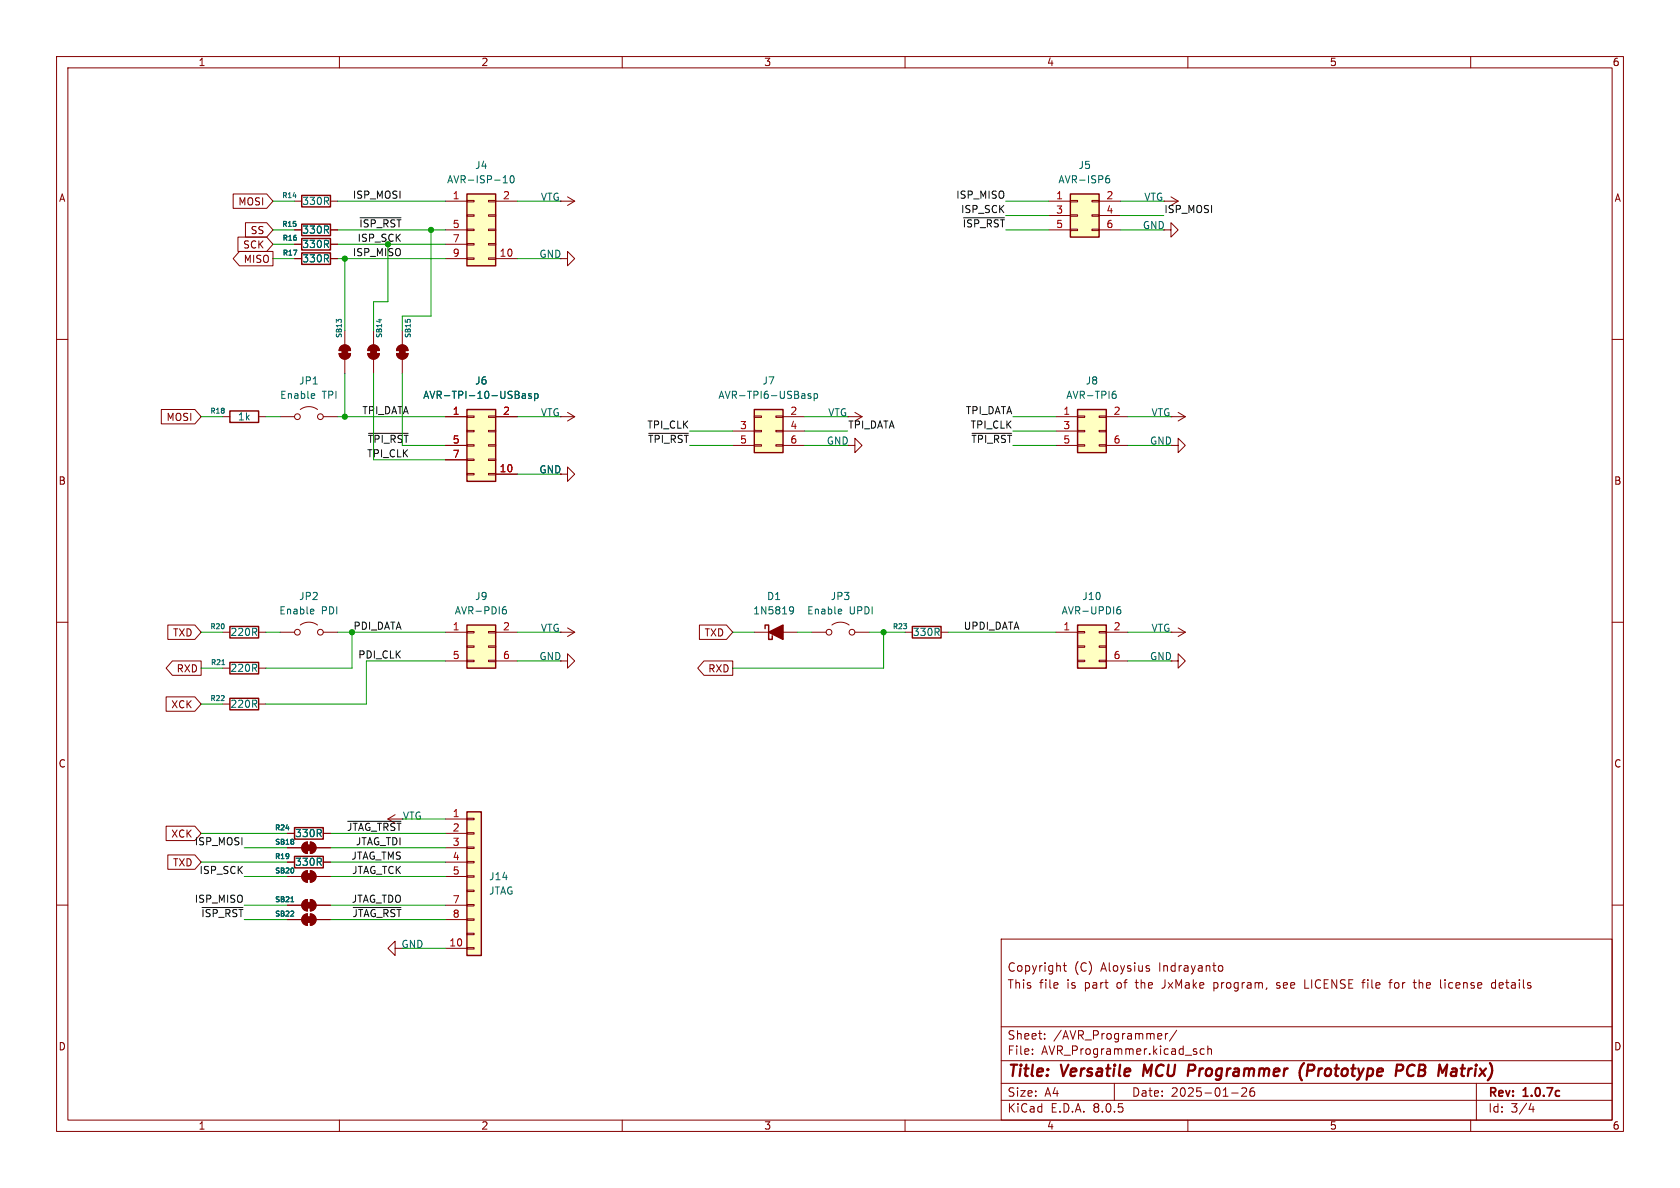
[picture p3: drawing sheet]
<svg xmlns="http://www.w3.org/2000/svg" width="297mm" height="210mm" viewBox="0 0 297 210" stroke-linecap="round" stroke-linejoin="round" font-family="sans-serif">
<g fill="none" stroke="#840000" stroke-width=".18">
<path d="M10 10h277v190h-277zM12 12h273v186h-273zM60 10v2M110 10v2M160 10v2M210 10v2M260 10v2M10 60h2M52.1 40.6h1.2M58.4 40.6h1.3M285 60h2M10 110h2"/>
<path d="M49.5 111.8h2.6M53.1 110.5a2.54 2.54 0 0 1 3 0M57.1 111.8h2.6M285 110h2M10 160h2M285 160h2M177 166h108v32h-108zM188 170.7h.5M188.2 170.2v1.3l.3 .2M203 171.2l.2 .2-.2 .3M203 170.7l.2 .1M214.6 173.7v1.5"/>
<path d="M214.6 174.6l.1 .1M214.7 173.7l-.1 .1M215.5 170.8l.4-.1 .3 .3v.4l-.2 .2h-.5M225.7 174.6l.4 .1M225.9 173.7l-.2 .2 .2 .3M230.7 173.2v1.5h.7M240.7 173.7h.6M241.3 173.2l-.3 .1M245.5 173.7h.6M246.1 173.2l-.4 .2v1.3M249.8 173.7h.6M250.1 174.6l.3 .1"/>
<path d="M255.5 173.2v.1M255.5 173.7v1M264.4 173.8l-.4-.1-.3 .3v.4l.1 .2h.6M264.4 173.2v1.5M60 198v2M110 198v2M160 198v2M177 194.5h108M177 191.5h108M177 187.5h108M177 181.5h108M182.5 186.3v.1"/>
<path d="M182.5 185.5v.1M184.7 183.6v.1M184.7 182.8v.1M197 191.5v3M205.2 182.7l.2 .4-.7 .1M205.3 183.6l-.1 .1M206 182.7v1M206.5 182.7l-.3 .1-.2 .2M208 182.1l-1.3 2M210 198v2M212.9 185.5l-.4-.1-.3 .3v.4l.1 .2h.6M213.5 185.5l.2-.1 .4 .1 .1 .9"/>
<path d="M213.5 184.9v1.5M217.7 193.2h1.2M220.3 192.4v.5l-.8 .9h.9M221.2 192.4a1.17 1.17 0 0 0-.1 1.3h.6l.1-.5-.3-.3h-.3l-.2 .3M260 198v2M261 191.5v6.5M270.7 195l-.4 1.1h.9M271 195.6v1"/>
<circle cx="52.6" cy="111.8" r=".51"/>
<circle cx="56.6" cy="111.8" r=".51"/>
</g>
<path d="M202.3 188.2l-.2 2M210.2 188.2h.8M211.1 189.2l-1 .1M230.5 187.9a2.35 2.35 0 0 0-.3 3.1M231.1 189.3h.8M232 188.2h-.7l-.3 2M247 188.2l.9 .1a.58 .58 0 0 1-.3 1h-.8M249.3 188.3a1.11 1.11 0 0 0 0 1.9M256.9 188.9l.6 .1-.1 1.2M257.4 190.1l-.7 .1M257.5 189.4h-.7" fill="none" stroke="#840000" stroke-width=".4"/>
<path d="M53.3 39.6h5.1v2.1h-5.1z" fill="none" stroke="#840000" stroke-width=".25"/>
<path d="M55.3 107.7l.2 .3-.6 .1M55.4 108.5h-.1" fill="none" stroke="#006464" stroke-width=".18"/>
<path d="M82.5 110.5h5.1v7.6h-5.1z" fill="#ffffc2"/>
<g fill="none" stroke="#840000" stroke-width=".18">
<path d="M39.4 73.7h1.2M45.7 73.7h1.3M49.5 73.7h2.6M53.1 72.4a2.54 2.54 0 0 1 3 0M57.1 73.7h2.6M78.7 111.8h3.8M78.7 116.8h3.8M82.5 116.7h1.3v.3h-1.3zM82.5 114.2h1.3v.2h-1.3zM82.5 111.6h1.3v.3h-1.3zM86.4 116.7h1.2v.3h-1.2zM86.4 114.2h1.2v.2h-1.2z"/>
<path d="M86.4 111.6h1.2v.3h-1.2zM87.6 111.8h3.8M87.6 116.8h3.8M68.6 144.8l1.2 .7M68.6 144.8h2.5M69.8 144l-1.2 .8"/>
<circle cx="52.6" cy="73.7" r=".51"/>
<circle cx="56.6" cy="73.7" r=".51"/>
</g>
<path d="M40.6 72.6h5.1v2.1h-5.1zM82.5 110.5h5.1v7.6h-5.1z" fill="none" stroke="#840000" stroke-width=".25"/>
<path d="M55.5 69.6l.1 .3-.6 .1M55.6 70.4h-.1M88.9 107.8l.4-.1 .2 .3-.1 .5h-.5M89.4 107.3l-.4 .1" fill="none" stroke="#006464" stroke-width=".18"/>
<path d="M82.5 143.5h2.6v25.4h-2.6z" fill="#ffffc2"/>
<g fill="none" stroke="#840000" stroke-width=".18">
<path d="M99.1 73.7h2.5M100.3 72.9l1.3 .8M101.6 73.7l-1.3 .7M39.4 111.8h1.2M39.4 118.1h1.2M45.7 111.8h1.3M45.7 118.1h1.3M99.1 111.8h2.5M100.3 111l1.3 .8M101.6 111.8l-1.3 .7M78.7 144.8h3.8M78.7 147.3h3.8"/>
<path d="M78.7 149.9h3.8M78.7 152.4h3.8M78.7 154.9h3.8M82.5 159.9h1.3v.2h-1.3zM82.5 157.4h1.3v.2h-1.3zM82.5 154.8h1.3v.3h-1.3zM82.5 152.3h1.3v.2h-1.3zM82.5 149.7h1.3v.3h-1.3zM82.5 147.2h1.3v.2h-1.3zM82.5 144.7h1.3v.2h-1.3zM69.8 167.6v-1.2l-1.2 1.2 1.2 1.3v-1.3h1.3M78.7 167.6h3.8"/>
<path d="M78.7 160h3.8M78.7 162.6h3.8M82.5 167.5h1.3v.3h-1.3zM82.5 165h1.3v.2h-1.3zM82.5 162.4h1.3v.3h-1.3z"/>
</g>
<path d="M40.6 110.7h5.1v2.1h-5.1zM40.6 117.1h5.1v2h-5.1zM82.5 143.5h2.6v25.4h-2.6z" fill="none" stroke="#840000" stroke-width=".25"/>
<path d="M39.2 117.5h.5" fill="none" stroke="#006464" stroke-width=".18"/>
<path d="M82.5 72.4h5.1v12.7h-5.1z" fill="#ffffc2"/>
<g fill="none" stroke="#840000" stroke-width=".18">
<path d="M52.1 35.6h1.2M58.4 35.6h1.3M52.1 45.7h1.2M52.1 43.2h1.2M58.4 45.7h1.3M58.4 43.2h1.3M78.7 73.7h3.8M78.7 78.7h3.8M82.5 78.6h1.3v.3h-1.3zM82.5 76.1h1.3v.2h-1.3zM82.5 73.5h1.3v.3h-1.3zM86.4 78.6h1.2v.3h-1.2z"/>
<path d="M86.4 76.1h1.2v.2h-1.2zM86.4 73.5h1.2v.3h-1.2zM87.6 73.7h3.8M78.7 81.3h3.8M82.5 83.7h1.3v.2h-1.3zM82.5 81.2h1.3v.2h-1.3zM86.4 83.7h1.2v.2h-1.2zM86.4 81.2h1.2v.2h-1.2zM87.6 83.8h3.8M99.1 83.8h1.2v-1.2l1.3 1.2-1.3 1.3v-1.3M99.1 116.8h1.2v-1.2l1.3 1.2-1.3 1.3v-1.3"/>
</g>
<path d="M53.3 34.5h5.1v2.1h-5.1zM53.3 44.7h5.1v2h-5.1zM53.3 42.2h5.1v2h-5.1zM82.5 72.4h5.1v12.7h-5.1z" fill="none" stroke="#840000" stroke-width=".25"/>
<path d="M92.3 69.6h.5l.1 .8M92.9 69.9h-.4l-.2 .2 .2 .3h.4M93.9 69.6h-.3l-.2 .2 .1 .1 .4 .2v.3h-.5M94.5 69.6h.4l.2 .2-.1 .6h-.5M94.5 69.6v1.3" fill="none" stroke="#006464" stroke-width=".18"/>
<path d="M82.5 34.3h5.1v12.7h-5.1z" fill="#ffffc2"/>
<g fill="none" stroke="#840000" stroke-width=".18">
<path d="M78.7 35.6h3.8M82.5 38h1.3v.2h-1.3zM82.5 35.4h1.3v.3h-1.3zM86.4 38h1.2v.2h-1.2zM86.4 35.4h1.2v.3h-1.2zM87.6 35.6h3.8M99.1 35.6h2.5M100.3 34.8l1.3 .8M101.6 35.6l-1.3 .7M78.7 45.7h3.8M78.7 40.6h3.8M78.7 43.2h3.8"/>
<path d="M82.5 45.6h1.3v.2h-1.3zM82.5 43.1h1.3v.2h-1.3zM82.5 40.5h1.3v.3h-1.3zM86.4 40.5h1.2v.3h-1.2zM86.4 45.6h1.2v.2h-1.2zM86.4 43.1h1.2v.2h-1.2zM87.6 45.7h3.8M99.1 45.7h1.2v-1.2l1.3 1.2-1.3 1.3v-1.3M149.9 78.7h1.2v-1.2l1.3 1.2-1.3 1.3v-1.3M149.9 73.7h2.5M151.1 72.9l1.3 .8M152.4 73.7l-1.3 .7"/>
<path d="M207 78.7h1.3v-1.2l1.2 1.2-1.2 1.3v-1.3M160 111.8h1.3M166.4 111.8h1.2"/>
</g>
<path d="M82.5 34.3h5.1v12.7h-5.1zM161.3 110.7h5.1v2.1h-5.1z" fill="none" stroke="#840000" stroke-width=".25"/>
<path d="M89 32.3h.7M89.1 31.4l.2-.3v1.2M90.3 31.2l.2-.1a.68 .68 0 0 1 .4 .6 .68 .68 0 0 1-.4 .6l-.2-.1-.1-.4z" fill="none" stroke="#006464" stroke-width=".18"/>
<path d="M190.5 110.5h5.1v7.6h-5.1z" fill="#ffffc2"/>
<path d="M186.7 111.8h3.8M190.5 116.7h1.3v.3h-1.3zM190.5 114.2h1.3v.2h-1.3zM190.5 111.6h1.3v.3h-1.3zM194.3 116.7h1.3v.3h-1.3zM194.3 114.2h1.3v.2h-1.3zM194.3 111.6h1.3v.3h-1.3zM195.6 111.8h3.8M195.6 116.8h3.8M207 111.8h2.5M208.3 111l1.2 .8M209.5 111.8l-1.2 .7" fill="none" stroke="#840000" stroke-width=".18"/>
<path d="M190.5 110.5h5.1v7.6h-5.1z" fill="none" stroke="#840000" stroke-width=".25"/>
<path d="M197.5 107.8l.4-.1 .3 .3-.2 .5h-.5M198 107.3h-.3l-.2 .3" fill="none" stroke="#006464" stroke-width=".18"/>
<path d="M190.5 72.4h5.1v7.6h-5.1z" fill="#ffffc2"/>
<path d="M186.7 73.7h3.8M186.7 76.2h3.8M186.7 78.7h3.8M190.5 78.6h1.3v.3h-1.3zM190.5 76.1h1.3v.2h-1.3zM190.5 73.5h1.3v.3h-1.3zM194.3 76.1h1.3v.2h-1.3zM194.3 78.6h1.3v.3h-1.3zM194.3 73.5h1.3v.3h-1.3zM195.6 73.7h3.8M195.6 78.7h3.8M207 116.8h1.3v-1.2l1.2 1.2-1.2 1.3v-1.3" fill="none" stroke="#840000" stroke-width=".18"/>
<path d="M190.5 72.4h5.1v7.6h-5.1z" fill="none" stroke="#840000" stroke-width=".25"/>
<path d="M196.8 69.6l.4 .1 .1 .2v.4l-.5 .1M197.2 69.2h-.4" fill="none" stroke="#006464" stroke-width=".18"/>
<path d="M133.3 72.4h5.1v7.6h-5.1z" fill="#ffffc2"/>
<g fill="none" stroke="#840000" stroke-width=".18">
<path d="M61 58.4v2.6M59.9 62.5h2.1a1.02 1.02 0 0 1-1 1 1.02 1.02 0 0 1-1.1-1zM60.2 61.3a1.02 1.02 0 0 1 1.1-.3 1.02 1.02 0 0 1 .7 1h-2.1zM61 63.5v2.5M129.5 76.2h3.8M129.5 78.7h3.8M133.3 78.6h1.3v.3h-1.3zM133.3 76.1h1.3v.2h-1.3zM133.3 73.5h1.3v.3h-1.3zM137.2 78.6h1.2v.3h-1.2zM137.2 76.1h1.2v.2h-1.2zM137.2 73.5h1.2v.3h-1.2z"/>
<path d="M138.4 73.7h3.8M138.4 76.2h3.8M138.4 78.7h3.8M207 73.7h2.5M208.3 72.9l1.2 .8M209.5 73.7l-1.2 .7M133.3 111.8h7.7M143.5 111.8h2.5M147.1 110.5a2.54 2.54 0 0 1 3 0M151.1 111.8h2.6M50.8 147.3h1.3M50.8 149.9h2.5"/>
<path d="M50.8 154.9h2.5M50.8 152.4h1.3M53.6 149.1l.8-.3v2.1a1.02 1.02 0 0 1-1-.7 1.02 1.02 0 0 1 .2-1.1zM53.6 154.2l.8-.3v2.1a1.02 1.02 0 0 1-1-.7 1.02 1.02 0 0 1 .2-1.1zM54.9 148.8a1.02 1.02 0 0 1 1 1.1 1.02 1.02 0 0 1-1 1zM54.9 153.9a1.02 1.02 0 0 1 1 1 1.02 1.02 0 0 1-1 1.1zM55.9 149.9h2.5M55.9 154.9h2.5M57.1 147.3h1.3M57.1 152.4h1.3"/>
<circle cx="146.6" cy="111.8" r=".51"/>
<circle cx="150.6" cy="111.8" r=".51"/>
</g>
<path d="M133.3 72.4h5.1v7.6h-5.1zM135.3 111.1v-.6h.6v2.5h.6v-.6M52.1 146.3h5v2h-5zM52.1 151.4h5v2h-5z" fill="none" stroke="#840000" stroke-width=".25"/>
<path d="M143.3 69.6h-.3l-.2 .2 .1 .1 .4 .2v.3h-.5M143.9 69.6h.4l.2 .2-.1 .6h-.5M143.9 69.6v1.3M139.7 107.3h.3l.2 .1a.84 .84 0 0 1-.3 1.1h-.2M140.3 107.8l-.3 .2h-.3M148.6 107.7l.2 .3-.6 .1M148.7 108.5h-.1" fill="none" stroke="#006464" stroke-width=".18"/>
<path d="M135.9 111.8l2.5-1.3v2.5z" fill="#840000" stroke="#840000" stroke-width=".25"/>
<g fill="#840000" stroke="#840000" stroke-width=".18">
<path d="M60.5 61.7h1v1h-1z"/>
<path d="M60.2 61.3a1.02 1.02 0 0 1 1.1-.3 1.02 1.02 0 0 1 .7 1h-2.1z"/>
<path d="M59.9 62.5h2.1a1.02 1.02 0 0 1-1 1 1.02 1.02 0 0 1-1.1-1z"/>
<path d="M54.1 149.4h1v1h-1z"/>
<path d="M53.6 149.1l.8-.3v2.1a1.02 1.02 0 0 1-1-.7 1.02 1.02 0 0 1 .2-1.1z"/>
<path d="M54.9 148.8a1.02 1.02 0 0 1 1 1.1 1.02 1.02 0 0 1-1 1z"/>
<path d="M54.1 154.4h1v1h-1z"/>
<path d="M53.6 154.2l.8-.3v2.1a1.02 1.02 0 0 1-1-.7 1.02 1.02 0 0 1 .2-1.1z"/>
<path d="M54.9 153.9a1.02 1.02 0 0 1 1 1 1.02 1.02 0 0 1-1 1.1z"/>
</g>
<path d="M189.2 34.3h5.1v7.6h-5.1z" fill="#ffffc2"/>
<g fill="none" stroke="#840000" stroke-width=".18">
<path d="M41.2 34.3h5.9l1.2 1.3-1.2 1.2h-5.9zM43.4 39.4h3.7l1.2 1.2-1.2 1.3h-3.7zM185.4 35.6h3.8M185.4 38.1h3.8M189.2 38h1.3v.2h-1.3zM189.2 35.4h1.3v.3h-1.3zM193 38h1.3v.2h-1.3zM193 35.4h1.3v.3h-1.3zM194.3 35.6h3.8M194.3 38.1h3.8M205.7 35.6h2.6M207 34.8l1.3 .8"/>
<path d="M208.3 35.6l-1.3 .7M42.1 41.9h5l1.2 1.3-1.2 1.3h-5zM42.3 44.4h6v2.6h-6l-1.1-1.3zM52.1 40.6h1.2M52.1 45.7h1.2M52.1 43.2h1.2M58.4 40.6h1.3M58.4 45.7h1.3M58.4 43.2h1.3M66 58.4v2.6M71.1 58.4v2.6M185.4 40.6h3.8"/>
<path d="M189.2 40.5h1.3v.3h-1.3zM193 40.5h1.3v.3h-1.3zM194.3 40.6h3.8M205.7 40.6h1.3v-1.2l1.3 1.2-1.3 1.3v-1.3M28.5 72.4h5.9l1.2 1.3-1.2 1.2h-5.9zM65 62.5h2.1a1.02 1.02 0 0 1-1.1 1 1.02 1.02 0 0 1-1-1zM65.3 61.3a1.02 1.02 0 0 1 1.1-.3 1.02 1.02 0 0 1 .7 1h-2.1zM66 63.5v2.5M70.1 62.5h2a1.02 1.02 0 0 1-1 1 1.02 1.02 0 0 1-1-1zM70.4 61.3a1.02 1.02 0 0 1 1.1-.3 1.02 1.02 0 0 1 .6 1h-2zM71.1 63.5v2.5M78.7 73.7h3.8"/>
<path d="M78.7 78.7h3.8M87.6 73.7h3.8M78.7 81.3h3.8M87.6 83.8h3.8M29.7 110.5h4.7l1.2 1.3-1.2 1.2h-4.7zM30.5 116.8h5.1v2.6h-5.1l-1.1-1.3zM123.6 110.5h4.8l1.1 1.3-1.1 1.2h-4.8zM124.5 116.8h5v2.6h-5l-1.2-1.3zM29.4 123.2h5l1.2 1.3-1.2 1.2h-5zM39.4 124.5h1.2M45.7 124.5h1.3M29.4 146h5l1.2 1.3-1.2 1.3h-5z"/>
<path d="M29.7 151.1h4.7l1.2 1.3-1.2 1.3h-4.7zM50.8 154.9h2.5M50.8 149.9h2.5M50.8 147.3h1.3M50.8 152.4h1.3M53.6 159.3l.8-.3v2a1.02 1.02 0 0 1-1-.6 1.02 1.02 0 0 1 .2-1.1zM54.9 159a1.02 1.02 0 0 1 1 1 1.02 1.02 0 0 1-1 1zM55.9 154.9h2.5M55.9 149.9h2.5M57.1 147.3h1.3M57.1 152.4h1.3M50.8 160h2.5"/>
<path d="M50.8 162.6h2.5M53.6 161.8l.8-.3v2.1a1.02 1.02 0 0 1-1-.7 1.02 1.02 0 0 1 .2-1.1zM54.9 161.5a1.02 1.02 0 0 1 1 1.1 1.02 1.02 0 0 1-1 1zM55.9 160h2.5M55.9 162.6h2.5"/>
</g>
<path d="M189.2 34.3h5.1v7.6h-5.1zM40.6 123.4h5.1v2.1h-5.1z" fill="none" stroke="#840000" stroke-width=".25"/>
<path d="M195.6 31.6l.3-.1 .3 .3-.1 .5h-.5M196.1 31.1h-.4l-.2 .3M67.2 56.4v.6M92.3 69.6h.5l.1 .8M92.9 69.9h-.4l-.2 .2 .2 .3h.4M93.9 69.6h-.3l-.2 .2 .1 .1 .4 .2v.3h-.5M94.5 69.6h.4l.2 .2-.1 .6h-.5M94.5 69.6v1.3M51.4 159.4h.5" fill="none" stroke="#006464" stroke-width=".18"/>
<g fill="#840000" stroke="#840000" stroke-width=".18">
<path d="M65.5 61.7h1v1h-1z"/>
<path d="M65.3 61.3a1.02 1.02 0 0 1 1.1-.3 1.02 1.02 0 0 1 .7 1h-2.1z"/>
<path d="M65 62.5h2.1a1.02 1.02 0 0 1-1.1 1 1.02 1.02 0 0 1-1-1z"/>
<path d="M70.6 61.7h1v1h-1z"/>
<path d="M70.4 61.3a1.02 1.02 0 0 1 1.1-.3 1.02 1.02 0 0 1 .6 1h-2z"/>
<path d="M70.1 62.5h2a1.02 1.02 0 0 1-1 1 1.02 1.02 0 0 1-1-1z"/>
<path d="M54.1 159.5h1v1h-1z"/>
<path d="M53.6 159.3l.8-.3v2a1.02 1.02 0 0 1-1-.6 1.02 1.02 0 0 1 .2-1.1z"/>
<path d="M54.9 159a1.02 1.02 0 0 1 1 1 1.02 1.02 0 0 1-1 1z"/>
<path d="M54.1 162.1h1v1h-1z"/>
<path d="M53.6 161.8l.8-.3v2.1a1.02 1.02 0 0 1-1-.7 1.02 1.02 0 0 1 .2-1.1z"/>
<path d="M54.9 161.5a1.02 1.02 0 0 1 1 1.1 1.02 1.02 0 0 1-1 1z"/>
</g>
<path d="M63.6 38.5h7.3M170.3 38.5h7.3M65.2 76.6h7M114.7 76.6h7M171.8 76.6h7M61.5 145.2h9.4M35.7 160.4h7.3M62.4 160.4h8.5" fill="none" stroke="#0f0f0f" stroke-width=".18"/>
<g fill="none" stroke="#009600" stroke-width=".18">
<path d="M48.3 35.6h3.8M59.7 35.6h19M91.4 35.6h7.7M177.8 38.1h7.6M177.8 35.6h7.6M198.1 38.1h7.6M198.1 35.6h7.6M48.3 40.6h3.8M48.3 45.7h3.8M48.3 43.2h3.8M59.7 40.6h19M59.7 45.7h19"/>
<path d="M59.7 43.2h19M61 45.7v12.7M68.6 43.2v10.1h-2.6v5.1M76.2 40.6v15.3h-5.1v2.5M91.4 45.7h7.7M177.8 40.6h7.6M198.1 40.6h7.6M35.6 73.7h3.8M47 73.7h2.5M59.7 73.7h19M61 66v7.7M66 66v15.3h12.7"/>
<path d="M71.1 66v12.7h7.6M91.4 73.7h7.7M121.9 76.2h7.6M121.9 78.7h7.6M142.2 73.7h7.7M142.2 76.2h7.7M142.2 78.7h7.7M179.1 73.7h7.6M179.1 76.2h7.6M179.1 78.7h7.6M199.4 73.7h7.6M199.4 78.7h7.6"/>
<path d="M91.4 83.8h7.7M35.6 111.8h3.8M35.6 118.1h3.8M47 111.8h2.5M59.7 111.8h19M62.2 111.8v6.3h-15.2M78.7 116.8h-13.9v7.7h-17.8M91.4 111.8h7.7M91.4 116.8h7.7M129.5 111.8h3.8M141 111.8h2.5M153.7 111.8h6.3"/>
<path d="M156.2 111.8v6.3h-26.7M167.6 111.8h19.1M199.4 111.8h7.6M199.4 116.8h7.6M35.6 124.5h3.8M35.6 152.4h15.2M35.6 147.3h15.2M43.2 154.9h7.6M43.2 149.9h7.6M58.4 154.9h20.3M58.4 149.9h20.3M58.4 152.4h20.3"/>
<path d="M58.4 147.3h20.3M71.1 144.8h7.6M43.2 160h7.6M43.2 162.6h7.6M58.4 160h20.3M58.4 162.6h20.3M71.1 167.6h7.6"/>
</g>
<g fill="#009600" stroke="#009600" stroke-width=".18">
<circle cx="62.2" cy="111.8" r=".46"/>
<circle cx="61" cy="73.7" r=".46"/>
<circle cx="76.2" cy="40.6" r=".46"/>
<circle cx="61" cy="45.7" r=".46"/>
<circle cx="156.2" cy="111.8" r=".46"/>
</g>
<g font-size="2.8" fill="#840000">
<text x="178" y="190.9">Title:</text>
<text x="187.7" y="190.9">Versatile</text>
<text x="202.9" y="190.9">MCU</text>
<text x="211.6" y="190.9">Programmer</text>
<text x="232.2" y="190.9">(Prototype</text>
<text x="250" y="190.9">PCB</text>
<text x="258.3" y="190.9">Matrix)</text>
</g>
<g font-size="2.1" fill="#840000">
<text x="178" y="172">Copyright</text>
<text x="189.9" y="172">(C)</text>
<text x="194.7" y="172">Aloysius</text>
<text x="205" y="172">Indrayanto</text>
<text x="178" y="175">This</text>
<text x="183.7" y="175">file</text>
<text x="188.7" y="175">is</text>
<text x="191.9" y="175">part</text>
<text x="197.7" y="175">of</text>
<text x="201.2" y="175">the</text>
<text x="206" y="175">JxMake</text>
<text x="215.2" y="175">program,</text>
<text x="226.5" y="175">see</text>
<text x="231.6" y="175">LICENSE</text>
<text x="242.1" y="175">file</text>
<text x="247" y="175">for</text>
<text x="251.5" y="175">the</text>
<text x="256.3" y="175">license</text>
<text x="265.5" y="175">details</text>
<text x="178" y="184">Sheet:</text>
<text x="186.2" y="184">/AVR_Programmer/</text>
<text x="178" y="186.7">File:</text>
<text x="184.1" y="186.7">AVR_Programmer.kicad_sch</text>
<text x="178" y="196.9">KiCad</text>
<text x="178" y="194.1">Size:</text>
<text x="184.7" y="194.1">A4</text>
<text x="185.7" y="196.9">E.D.A.</text>
<text x="193.3" y="196.9">8.0.5</text>
<text x="200" y="194.1">Date:</text>
<text x="207" y="194.1">2025-01-26</text>
<text x="263" y="194.3">Rev:</text>
<text x="263" y="196.9">Id:</text>
<text x="267.1" y="196.9">3/4</text>
<text x="269.4" y="194.3">1.0.7c</text>
</g>
<g font-size="1.8" fill="#840000">
<text x="35" y="11.9">1</text>
<text x="85" y="11.9">2</text>
<text x="135" y="11.9">3</text>
<text x="185" y="11.9">4</text>
<text x="235" y="11.9">5</text>
<text x="285" y="11.9">6</text>
<text x="10.3" y="35.9">A</text>
<text x="285.3" y="35.9">A</text>
<text x="42" y="36.5">MOSI</text>
<text x="44.2" y="41.6">SS</text>
<text x="42.9" y="44.1">SCK</text>
<text x="43" y="46.7">MISO</text>
<text x="29.3" y="74.6">MOSI</text>
<text x="95.3" y="83.9">GND</text>
<text x="10.3" y="85.9">B</text>
<text x="285.3" y="85.9">B</text>
<text x="30.5" y="112.7">TXD</text>
<text x="124.5" y="112.7">TXD</text>
<text x="31.1" y="119.1">RXD</text>
<text x="125.1" y="119.1">RXD</text>
<text x="30.2" y="125.4">XCK</text>
<text x="10.3" y="135.9">C</text>
<text x="285.3" y="135.9">C</text>
<text x="30.2" y="148.3">XCK</text>
<text x="30.5" y="153.4">TXD</text>
<text x="10.3" y="185.9">D</text>
<text x="285.3" y="185.9">D</text>
<text x="35" y="199.9">1</text>
<text x="85" y="199.9">2</text>
<text x="135" y="199.9">3</text>
<text x="185" y="199.9">4</text>
<text x="235" y="199.9">5</text>
<text x="285" y="199.9">6</text>
</g>
<g font-size="1.8" fill="#0f0f0f">
<text x="62.3" y="35.2">ISP_MOSI</text>
<text x="168.9" y="35.2">ISP_MISO</text>
<text x="63.4" y="40.3">~{ISP_RST}</text>
<text x="169.8" y="37.8">ISP_SCK</text>
<text x="170.1" y="40.3">~{ISP_RST}</text>
<text x="205.7" y="37.8">ISP_MOSI</text>
<text x="62.3" y="45.4">ISP_MISO</text>
<text x="64" y="73.3">TPI_DATA</text>
<text x="114.3" y="75.9">TPI_CLK</text>
<text x="149.9" y="75.9">TPI_DATA</text>
<text x="170.6" y="73.3">TPI_DATA</text>
<text x="171.5" y="75.9">TPI_CLK</text>
<text x="64.8" y="80.9">TPI_CLK</text>
<text x="64.9" y="78.4">~{TPI_RST}</text>
<text x="114.5" y="78.4">~{TPI_RST}</text>
<text x="171.6" y="78.4">~{TPI_RST}</text>
<text x="62.4" y="111.4">PDI_DATA</text>
<text x="170.3" y="111.4">UPDI_DATA</text>
<text x="63.2" y="116.5">PDI_CLK</text>
<text x="34.3" y="149.5">ISP_MOSI</text>
<text x="61.2" y="147">~{JTAG_TRST}</text>
<text x="62.8" y="149.5">JTAG_TDI</text>
<text x="35.2" y="154.6">ISP_SCK</text>
<text x="62" y="152.1">JTAG_TMS</text>
<text x="62.1" y="154.6">JTAG_TCK</text>
<text x="34.3" y="159.7">ISP_MISO</text>
<text x="62.1" y="159.7">JTAG_TDO</text>
<text x="35.5" y="162.2">~{ISP_RST}</text>
<text x="62.2" y="162.2">~{JTAG_RST}</text>
</g>
<g font-size="1.8" fill="#006464">
<text x="78.9" y="32.6">AVR-ISP-10</text>
<text x="83.9" y="30.1">J4</text>
<text x="95.5" y="35.7">VTG</text>
<text x="187" y="32.6">AVR-ISP6</text>
<text x="190.6" y="30.1">J5</text>
<text x="202.2" y="35.7">VTG</text>
<text x="53.3" y="41.5">330R</text>
<text x="53.3" y="36.4">330R</text>
<text x="201.9" y="40.7">GND</text>
<text x="53.3" y="46.6">330R</text>
<text x="53.3" y="44">330R</text>
<text x="95.3" y="45.8">GND</text>
<text x="49.4" y="70.7">Enable</text>
<text x="52.8" y="68.2">JP1</text>
<text x="56.9" y="70.7">TPI</text>
<text x="74.7" y="70.7">AVR-TPI-10-USBasp</text>
<text x="83.9" y="68.2">J6</text>
<text x="126.9" y="70.7">AVR-TPI6-USBasp</text>
<text x="134.7" y="68.2">J7</text>
<text x="188.4" y="70.7">AVR-TPI6</text>
<text x="191.8" y="68.2">J8</text>
<text x="42" y="74.5">1k</text>
<text x="95.5" y="73.8">VTG</text>
<text x="146.3" y="73.8">VTG</text>
<text x="203.5" y="73.8">VTG</text>
<text x="146.1" y="78.8">GND</text>
<text x="203.2" y="78.8">GND</text>
<text x="52.8" y="106.3">JP2</text>
<text x="83.9" y="106.3">J9</text>
<text x="135.5" y="106.3">D1</text>
<text x="146.8" y="106.3">JP3</text>
<text x="191.2" y="106.3">J10</text>
<text x="40.6" y="112.6">220R</text>
<text x="49.3" y="108.8">Enable</text>
<text x="56.8" y="108.8">PDI</text>
<text x="80.3" y="108.8">AVR-PDI6</text>
<text x="95.5" y="111.9">VTG</text>
<text x="133.1" y="108.8">1N5819</text>
<text x="142.6" y="108.8">Enable</text>
<text x="150.1" y="108.8">UPDI</text>
<text x="161.3" y="112.6">330R</text>
<text x="187.6" y="108.8">AVR-UPDI6</text>
<text x="203.5" y="111.9">VTG</text>
<text x="40.6" y="119">220R</text>
<text x="95.3" y="116.9">GND</text>
<text x="203.2" y="116.9">GND</text>
<text x="40.6" y="125.3">220R</text>
<text x="52.1" y="148.2">330R</text>
<text x="71.1" y="145.1">VTG</text>
<text x="52.1" y="153.3">330R</text>
<text x="86.4" y="155.8">J14</text>
<text x="86.4" y="158.3">JTAG</text>
<text x="70.9" y="167.8">GND</text>
</g>
<g font-size="1.8" fill="#a90000">
<text x="79.9" y="35.3">1</text>
<text x="88.8" y="35.3">2</text>
<text x="186.6" y="35.3">1</text>
<text x="195.5" y="35.3">2</text>
<text x="79.9" y="40.4">5</text>
<text x="186.6" y="37.8">3</text>
<text x="186.6" y="40.4">5</text>
<text x="195.5" y="37.8">4</text>
<text x="195.5" y="40.4">6</text>
<text x="79.9" y="42.9">7</text>
<text x="79.9" y="45.5">9</text>
<text x="88.2" y="45.5">10</text>
<text x="79.9" y="73.4">1</text>
<text x="88.8" y="73.4">2</text>
<text x="130.7" y="75.9">3</text>
<text x="139.6" y="73.4">2</text>
<text x="139.6" y="75.9">4</text>
<text x="187.9" y="73.4">1</text>
<text x="187.9" y="75.9">3</text>
<text x="196.8" y="73.4">2</text>
<text x="79.9" y="78.5">5</text>
<text x="79.9" y="81">7</text>
<text x="88.2" y="83.6">10</text>
<text x="130.7" y="78.5">5</text>
<text x="139.6" y="78.5">6</text>
<text x="187.9" y="78.5">5</text>
<text x="196.8" y="78.5">6</text>
<text x="79.9" y="111.5">1</text>
<text x="88.8" y="111.5">2</text>
<text x="187.9" y="111.5">1</text>
<text x="196.8" y="111.5">2</text>
<text x="79.9" y="116.6">5</text>
<text x="88.8" y="116.6">6</text>
<text x="196.8" y="116.6">6</text>
<text x="79.9" y="144.5">1</text>
<text x="79.9" y="147.1">2</text>
<text x="79.9" y="149.6">3</text>
<text x="79.9" y="152.1">4</text>
<text x="79.9" y="154.7">5</text>
<text x="79.9" y="159.8">7</text>
<text x="79.3" y="167.4">10</text>
<text x="79.9" y="162.3">8</text>
</g>
<text font-size="1.8" fill="#009600" x="63.1" y="42.8">ISP_SCK</text>
<g font-size="1.2" fill="#006464">
<text x="49.8" y="35.2">R14</text>
<text x="49.8" y="40.3">R15</text>
<text x="49.9" y="42.7">R16</text>
<text x="49.9" y="45.4">R17</text>
<text x="60.6" y="59.9" transform="rotate(-90 60.6 59.9)">SB13</text>
<text x="67.7" y="59.9" transform="rotate(-90 67.7 59.9)">SB14</text>
<text x="72.8" y="59.9" transform="rotate(-90 72.8 59.9)">SB15</text>
<text x="37.1" y="73.3">R18</text>
<text x="37.1" y="111.4">R20</text>
<text x="157.7" y="111.4">R23</text>
<text x="37.2" y="117.8">R21</text>
<text x="37.1" y="124.1">R22</text>
<text x="48.5" y="147">R24</text>
<text x="48.5" y="149.5">SB18</text>
<text x="48.5" y="152.1">R19</text>
<text x="48.5" y="154.6">SB20</text>
<text x="48.5" y="159.7">SB21</text>
<text x="48.5" y="162.2">SB22</text>
</g>
</svg>
